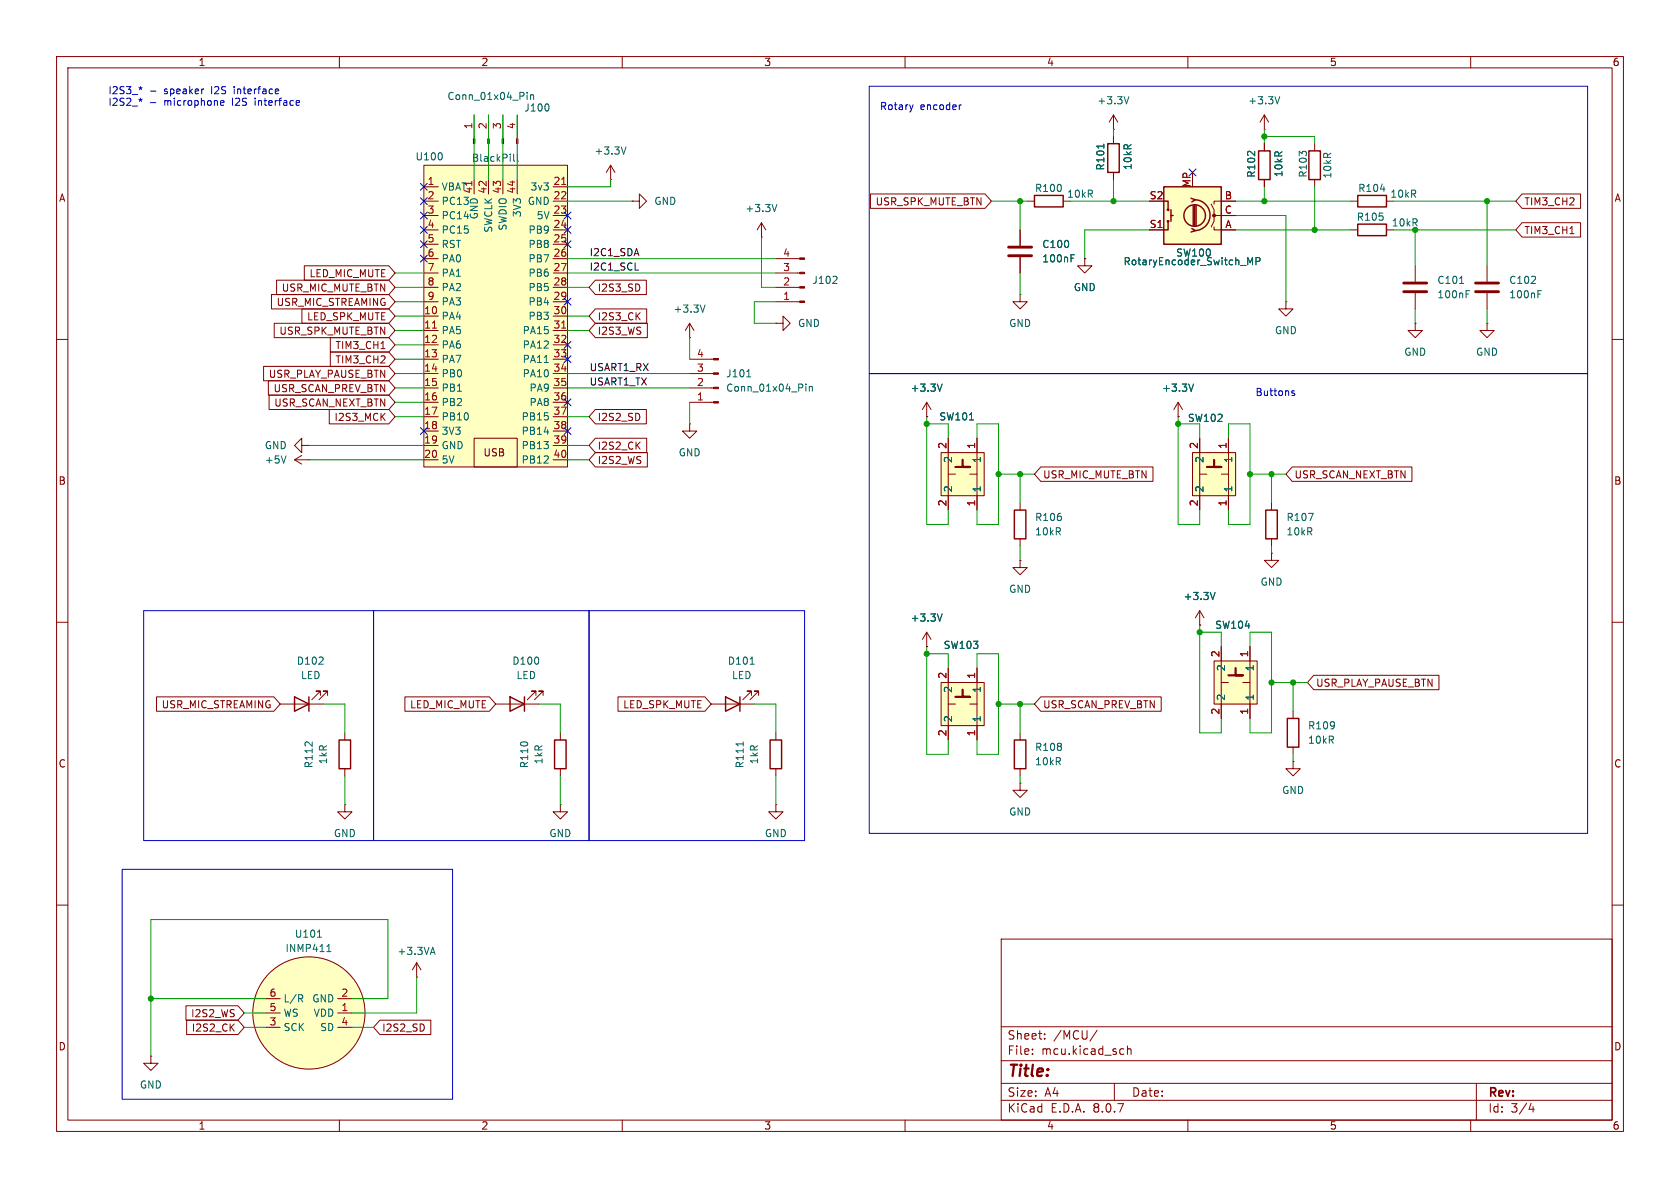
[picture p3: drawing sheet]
<svg xmlns="http://www.w3.org/2000/svg" width="297mm" height="210mm" viewBox="0 0 297 210" stroke-linecap="round" stroke-linejoin="round" font-family="sans-serif">
<g fill="none" stroke="#840000" stroke-width=".18">
<path d="M10 10h277v190h-277zM12 12h273v186h-273zM60 10v2M110 10v2M160 10v2M210 10v2M260 10v2M181.6 35.6h1.3M188 35.6h1.2M196.8 22.9h.1M196.8 20.3l-.7 1.3M196.8 20.3v2.6"/>
<path d="M196.8 20.3l.8 1.3M223.5 25.4v1.3M223.5 31.8v1.2M232.4 25.4v1.3M232.4 31.8v1.2M238.8 35.6h1.2M245.1 35.6h1.3M121.9 59.7h.1M121.9 57.2l-.7 1.2M121.9 57.2v2.5M121.9 57.2l.8 1.2M137.2 57.2h1.2v-1.3l1.3 1.3-1.3 1.2v-1.2"/>
<path d="M137.2 57.2h.1M137.2 45.7h4.2M137.2 48.3h4.2M137.2 50.8h4.2M137.2 53.3h4.2M180.3 52.1v1.2h1.3l-1.3 1.3-1.2-1.3h1.2M180.3 52.1h.1M180.3 40.6v2.8M180.3 45.5v2.8M191.8 45.7v1.3h1.2l-1.2 1.3-1.3-1.3h1.3M191.8 45.7h.1M238.8 40.6h1.2"/>
<path d="M245.1 40.6h1.3M250.2 57.2v1.2h1.3l-1.3 1.3-1.3-1.3h1.3M250.2 57.2h.1M250.2 47v2.8M250.2 51.8v2.8M262.9 57.2v1.2h1.3l-1.3 1.3-1.3-1.3h1.3M262.9 57.2h.1M262.9 47v2.8M262.9 51.8v2.8M10 60h2M121.9 74.9v1.3h1.3l-1.3 1.3-1.3-1.3h1.3M121.9 74.9h.1"/>
<path d="M121.9 63.5h4.2M121.9 66h4.2M121.9 68.6h4.2M121.9 71.1h4.2M285 60h2M10 110h2M285 110h2M99.1 129.5v1.3M99.1 135.9v1.3M125.7 124.5h7.6M132.8 122.9v-.7h-.7h.7l-1.5 1.5M134.1 122.9v-.7h-.8h.8l-1.5 1.5"/>
<path d="M137.2 129.5v1.3M137.2 135.9v1.3M180.3 129.5v1.3M180.3 135.9v1.3M99.1 142.2v1.3h1.2l-1.2 1.3-1.3-1.3h1.3M99.1 142.2h.1M137.2 142.2v1.3h1.2l-1.2 1.3-1.3-1.3h1.3M137.2 142.2h.1M10 160h2M177 166h108v32h-108zM285 160h2M60 198v2"/>
<path d="M110 198v2M160 198v2M177 194.5h108M177 191.5h108M177 187.5h108M177 181.5h108M182.5 186.3v.1M182.5 185.5v.1M184.7 183.6v.1M184.7 182.8v.1M194 182.1l-1.3 2M197 191.5v3"/>
<path d="M198.2 185.4l.5 .1M198.7 186.3l-.5 .1M199.3 185.5l.2-.1 .4 .1 .1 .9M199.3 184.9v1.5M210 198v2M260 198v2M261 191.5v6.5M270.7 195l-.4 1.1h.9M271 195.6v1"/>
</g>
<path d="M182.9 34.5h5.1v2.1h-5.1zM222.5 26.7h2v5.1h-2zM231.4 26.7h2v5.1h-2zM240 39.6h5.1v2.1h-5.1zM240 34.5h5.1v2.1h-5.1zM98 130.8h2.1v5.1h-2.1zM128.3 123.2l2.5 1.3-2.5 1.2zM130.8 123.2v2.5M136.1 130.8h2.1v5.1h-2.1zM179.3 130.8h2.1v5.1h-2.1z" fill="none" stroke="#840000" stroke-width=".25"/>
<g fill="none" stroke="#006464" stroke-width=".18">
<path d="M199.6 17.1l-.5 1.3M244.1 33.4h.7M124.6 53.9l-.4 1.3M147.9 48.9l.1 .2-.1 .3-.7 .7h.8M189.3 45.6h.5M189.3 45h.6M258 50.1h.8M259.2 52h.4M259.2 51.4h.6M271.9 52h.4M271.9 51.4h.6M132 66.6h.7"/>
<path d="M142.5 67.9v.1M142.5 68.3v.9M143.1 68.3v.9M143.1 68.4l.2-.1 .3 .1v.8M132.6 117.4h.7M131.4 131.1v.8"/>
</g>
<path d="M178.3 45.2h4.1M178.3 43.7h4.1M248.2 51.6h4M248.2 50h4M260.9 51.6h4M260.9 50h4" fill="none" stroke="#840000" stroke-width=".51"/>
<g fill="#840000" stroke="#840000" stroke-width=".18">
<path d="M141.4 45.6h.8v.2h-.8z"/>
<path d="M141.4 48.1h.8v.3h-.8z"/>
<path d="M141.4 50.7h.8v.2h-.8z"/>
<path d="M141.4 53.2h.8v.3h-.8z"/>
<path d="M126.1 63.4h.9v.2h-.9z"/>
<path d="M126.1 65.9h.9v.3h-.9z"/>
<path d="M126.1 68.5h.9v.2h-.9z"/>
<path d="M126.1 71h.9v.2h-.9z"/>
</g>
<path d="M205.7 33h10.2v10.2h-10.2z" fill="#ffffc2"/>
<g fill="none" stroke="#840000" stroke-width=".25">
<path d="M195.8 25.4h2.1v5.1h-2.1zM205.7 33h10.2v10.2h-10.2zM205.7 35.6h.8v1.5M206.5 39.1v1.5h-.8M207 38.1h.4M207 37.1v2M210.6 35.1l.7 .2-.6 .4M210.9 36.3v3.6M211.2 35.3a2.73 2.73 0 0 1 2.7 2.7 2.73 2.73 0 0 1-2.7 2.8M211.2 36.3v3.6M211.5 36.3v3.6M210.7 40.4l.6 .4-.7 .2"/>
<circle cx="206.5" cy="39.1" r=".13"/>
<circle cx="206.5" cy="37.1" r=".13"/>
<circle cx="211.2" cy="38.1" r="1.9"/>
</g>
<g fill="#840000" stroke="#840000" stroke-width=".18">
<path d="M91.3 24.5h.3v.9h-.3z"/>
<path d="M88.8 24.5h.2v.9h-.2z"/>
<path d="M86.2 24.5h.3v.9h-.3z"/>
<path d="M83.7 24.5h.2v.9h-.2z"/>
<circle cx="214.6" cy="38.1" r=".25"/>
</g>
<g fill="none" stroke="#840000" stroke-width=".18">
<path d="M83.8 20.3v4.2M86.4 20.3v4.2M88.9 20.3v4.2M91.4 20.3v4.2M107.9 31.8h.1M107.9 29.2l-.7 1.3M107.9 29.2v2.6M107.9 29.2l.8 1.3M111.8 35.6h1.2v-1.3l1.3 1.3-1.3 1.2v-1.2M111.8 35.6h.1M134.6 39.4l-.7 1.2M134.6 39.4v2.5"/>
<path d="M134.6 39.4l.8 1.2M196.8 24.1v1.3M196.8 30.5v1.3M214.1 36.1l.5 1v1h3.8M215.1 38.1h-.5v1l-.5 1M218.4 35.6h-3.8v.5M223.5 22.9h.1M223.5 20.3l-.7 1.3M223.5 20.3v2.6M223.5 20.3l.8 1.3M134.6 41.9h.1M203.2 40.6h2.5"/>
<path d="M214.6 40.1v.5h3.8M227.3 53.3v1.3h1.3l-1.3 1.3-1.2-1.3h1.2M227.3 53.3h.1M53.3 78.7v-1.2l-1.2 1.2 1.2 1.3v-1.3h1.3M54.6 78.7h.1M52.1 81.3l1.2 .7M52.1 81.3h2.5M53.3 80.5l-1.2 .8M54.6 81.3h.1M47 179.1h2.5M47 176.5h2.5M59.7 179.1h2.5"/>
<path d="M59.7 176.5h2.5M47 181.6h2.5M59.7 181.6h2.5"/>
<circle cx="54.6" cy="179.1" r="9.9"/>
</g>
<g fill="none" stroke="#006464" stroke-width=".18">
<path d="M93.2 16.3v.1M93.2 16.8v.8M93.8 16.8v.8M93.8 16.9l.2-.1h.3v.8M96.9 18.5l.2 .3-.2 .7M226.2 17.1l-.4 1.3M110.7 26l-.5 1.2M137.3 36.1l-.4 1.3M195.1 25.5v.7M220.6 45.5l.4 .9 .4-.9v1.3M222 46.2l.6-.1 .2-.1-.1-.3-.7-.2v1.3M50.6 80.6l-.5 1.3"/>
<path d="M53.1 176.5l.4 .6M53.3 175.8l.2 .3v.3l-.2 .1M56.1 165.7h.7M57.8 168.2h.7M57.9 167.3l.2-.4v1.3"/>
</g>
<circle cx="54.6" cy="179.1" r="9.9" fill="#ffffc2" stroke="#ffffc2" stroke-width=".18"/>
<path d="M74.9 29.2h25.4v53.4h-25.4z" fill="#ffffc2"/>
<g fill="none" stroke="#840000" stroke-width=".18">
<path d="M74.9 29.2h25.4v53.4h-25.4zM74.9 33h2.6M74.9 35.6h2.6M74.9 38.1h2.6M83.8 31.8v2.5M86.4 31.8v2.5M88.9 31.8v2.5M91.4 31.8v2.5M97.8 33h2.5M97.8 35.6h2.5M97.8 38.1h2.5M74.9 55.9h2.6"/>
<path d="M74.9 58.4h2.6M74.9 40.6h2.6M74.9 43.2h2.6M74.9 45.7h2.6M74.9 48.3h2.6M74.9 50.8h2.6M74.9 53.3h2.6M97.8 55.9h2.5M97.8 58.4h2.5M97.8 40.6h2.5M97.8 43.2h2.5M97.8 45.7h2.5"/>
<path d="M97.8 48.3h2.5M97.8 50.8h2.5M97.8 53.3h2.5M74.9 61h2.6M74.9 63.5h2.6M74.9 66h2.6M74.9 68.6h2.6M74.9 71.1h2.6M74.9 73.7h2.6M74.9 76.2h2.6M74.9 78.7h2.6M83.8 77.5h7.6v5.1h-7.6z"/>
<path d="M97.8 61h2.5M97.8 63.5h2.5M97.8 66h2.5M97.8 68.6h2.5M97.8 71.1h2.5M97.8 73.7h2.5M97.8 76.2h2.5M97.8 78.7h2.5M74.9 81.3h2.6M97.8 81.3h2.5"/>
</g>
<path d="M83.4 32.1v.7M99.3 32.6h.7M76.4 58h.8M99.3 58h.7" fill="none" stroke="#a90000" stroke-width=".18"/>
<path d="M78.1 27.2v.8M90.8 27.2v1.1l.2 .2M91.5 27.2v1.1l.2 .2M96.2 64.1h.7" fill="none" stroke="#006464" stroke-width=".18"/>
<path d="M166.4 80h7.6v7.6h-7.6z" fill="#ffffc2"/>
<g fill="none" stroke="#840000" stroke-width=".18">
<path d="M167.6 77.5v12.7M172.7 77.5v12.7M166.4 80h7.6v7.6h-7.6zM167.6 83.8h1.3M171.4 83.8h1.3M180.3 99.1v1.2h1.3l-1.3 1.3-1.2-1.3h1.2M180.3 99.1h.1M224.8 97.8v1.3h1.3l-1.3 1.2-1.3-1.2h1.3M224.8 97.8h.1M224.8 88.9v1.3M224.8 95.3v1.2M212.1 110.5h.1"/>
<path d="M212.1 108l-.8 1.2M212.1 108v2.5M212.1 108l.8 1.2M228.6 125.7v1.3M228.6 132.1v1.3"/>
</g>
<path d="M170.2 81.3v1.3h1.2h-2.5" fill="none" stroke="#840000" stroke-width=".38"/>
<path d="M171.4 74.2h.7M231.3 90.7h.9l-.6 1.3M214.8 104.7l-.4 1.3" fill="none" stroke="#006464" stroke-width=".18"/>
<path d="M223.8 90.2h2v5.1h-2zM227.6 127h2v5.1h-2z" fill="none" stroke="#840000" stroke-width=".25"/>
<path d="M166.4 120.7h7.6v7.6h-7.6z" fill="#ffffc2"/>
<path d="M163.8 114.3h.1M163.8 111.8l-.7 1.2M163.8 111.8v2.5M163.8 111.8l.8 1.2M167.6 118.1v12.7M172.7 118.1v12.7M166.4 120.7h7.6v7.6h-7.6zM167.6 124.5h1.3M171.4 124.5h1.3M180.3 138.4v1.3h1.3l-1.3 1.3-1.2-1.3h1.2M180.3 138.4h.1" fill="none" stroke="#840000" stroke-width=".18"/>
<path d="M170.2 121.9v1.3h1.2h-2.5" fill="none" stroke="#840000" stroke-width=".38"/>
<path d="M166.6 108.5l-.5 1.3" fill="none" stroke="#006464" stroke-width=".18"/>
<path d="M214.6 116.8h7.6v7.7h-7.6z" fill="#ffffc2"/>
<g fill="none" stroke="#840000" stroke-width=".18">
<path d="M163.8 73.7h.1M163.8 71.1l-.7 1.3M163.8 71.1v2.6M163.8 71.1l.8 1.3M180.3 88.9v1.3M180.3 95.3v1.2M214.6 116.8h7.6v7.7h-7.6zM215.9 114.3v12.7M221 114.3v12.7M215.9 120.7h1.3M219.7 120.7h1.3M228.6 134.6v1.3h1.3l-1.3 1.3-1.3-1.3h1.3"/>
<path d="M228.6 134.6h.1"/>
</g>
<path d="M218.4 118.1v1.3h1.3h-2.5" fill="none" stroke="#840000" stroke-width=".38"/>
<path d="M179.3 90.2h2.1v5.1h-2.1z" fill="none" stroke="#840000" stroke-width=".25"/>
<path d="M166.6 67.9l-.5 1.3" fill="none" stroke="#006464" stroke-width=".18"/>
<path d="M210.8 80h7.6v7.6h-7.6z" fill="#ffffc2"/>
<g fill="none" stroke="#840000" stroke-width=".18">
<path d="M153.9 34.3h20.2l1.2 1.3-1.2 1.2h-20.2zM196.8 24.1v1.3M196.8 30.5v1.3M215.9 35.6h2.5M215.9 38.1h2.5M223.5 25.4v1.3M223.5 31.8v1.2M269.1 39.4h10.3v2.5h-10.3l-1.1-1.3zM269.1 34.3h10.3v2.5h-10.3l-1.1-1.2zM48 52.1h20.7l1.1 1.2-1.1 1.3h-20.7zM48.5 57.1h20.2l1.1 1.3-1.1 1.3h-20.2zM48.9 49.5h19.8l1.1 1.3-1.1 1.3h-19.8z"/>
<path d="M53.4 54.6h15.3l1.1 1.3-1.1 1.3h-15.3zM53.8 47h14.9l1.1 1.3-1.1 1.2h-14.9zM58.4 59.7h10.3l1.1 1.3-1.1 1.2h-10.3zM105.3 49.5h9v2.6h-9l-1.2-1.3zM105.3 57.1h9.1v2.6h-9.1l-1.2-1.3zM105.3 54.6h9v2.6h-9l-1.2-1.3zM180.3 40.6v2.8M180.3 45.5v2.8M191.8 45.7h.1M203.2 40.6h2.5M215.9 40.6h2.5M277.5 41.3h.8"/>
<path d="M46.6 64.8h22.1l1.1 1.2-1.1 1.3h-22.1zM47.4 67.3h21.3l1.1 1.3-1.1 1.3h-21.3zM47.6 69.8h21.1l1.1 1.3-1.1 1.3h-21.1zM58.2 72.4h10.5l1.1 1.3-1.1 1.2h-10.5zM58.4 62.2h10.3l1.1 1.3-1.1 1.3h-10.3zM67.4 61.6h.7M105.3 77.5h9v2.5h-9l-1.2-1.3zM105.3 72.4h9v2.5h-9l-1.2-1.2zM163.8 73.7h.1M167.6 77.5v2.5M172.7 77.5v2.5M208.3 73.7h.1"/>
<path d="M208.3 71.1l-.8 1.3M208.3 71.1v2.6M208.3 71.1l.7 1.3M212.1 77.5v12.7M217.2 77.5v12.7M105.3 80h9.1v2.6h-9.1l-1.2-1.3zM167.6 87.6v2.6M172.7 87.6v2.6M184 82.5h19.8v2.6h-19.8l-1.1-1.3zM210.8 80h7.6v7.6h-7.6zM212.1 83.8h1.3M215.9 83.8h1.3"/>
<path d="M228.4 82.5h21.2v2.6h-21.2l-1.1-1.3zM163.8 114.3h.1M167.6 118.1v2.6M172.7 118.1v2.6M212.1 110.5h.1M215.9 114.3v2.5M221 114.3v2.5M232.3 119.4h22.1v2.5h-22.1l-1.2-1.2zM27.7 123.2h20.7l1.1 1.3-1.1 1.2h-20.7zM49.5 124.5h7.6M56.6 122.9v-.7h-.7h.7l-1.5 1.5M57.9 122.9v-.7h-.8h.8l-1.5 1.5"/>
<path d="M61 129.5v1.3M61 135.9v1.3M71.6 123.2h14.9l1.1 1.3-1.1 1.2h-14.9zM87.6 124.5h7.6M94.7 122.9v-.7h-.7h.7l-1.5 1.5M96 122.9v-.7h-.8h.8l-1.5 1.5M109.3 123.2h15.3l1.1 1.3-1.1 1.2h-15.3zM167.6 128.3v2.5M172.7 128.3v2.5M184 123.2h21.3v2.5h-21.3l-1.1-1.2zM215.9 124.5v2.5M221 124.5v2.5"/>
<path d="M61 142.2v1.3h1.2l-1.2 1.3-1.3-1.3h1.3M61 142.2h.1M32.9 177.8h9.2l1.1 1.3-1.1 1.2h-9.2zM73.7 172.7h.1M73.7 170.2l-.8 1.3M73.7 170.2v2.5M73.7 170.2l.7 1.3M26.7 186.7v1.3h1.2l-1.2 1.2-1.3-1.2h1.3M26.7 186.7h.1M33 180.3h9.1l1.1 1.3-1.1 1.3h-9.1zM67.2 180.3h9v2.6h-9l-1.2-1.3z"/>
</g>
<path d="M214.6 81.3v1.3h1.3h-2.5" fill="none" stroke="#840000" stroke-width=".38"/>
<path d="M195.1 25.5v.7M189.3 45.6h.5M189.3 45h.6M220.6 45.5l.4 .9 .4-.9v1.3M222 46.2l.6-.1 .2-.1-.1-.3-.7-.2v1.3M166.6 67.9l-.5 1.3M171.4 74.2h.7M211 67.9l-.4 1.3M166.6 108.5l-.5 1.3M214.8 104.7l-.4 1.3M76.2 168.4h.6M76.5 167.5l.4 1.2" fill="none" stroke="#006464" stroke-width=".18"/>
<path d="M52.1 123.2l2.5 1.3-2.5 1.2zM54.6 123.2v2.5M59.9 130.8h2.1v5.1h-2.1zM90.2 123.2l2.5 1.3-2.5 1.2zM92.7 123.2v2.5" fill="none" stroke="#840000" stroke-width=".25"/>
<path d="M112.3 47.7h.6" fill="none" stroke="#0f0f0f" stroke-width=".18"/>
<g fill="none" stroke="#0000c2" stroke-width=".18">
<path d="M25.1 15.5l-.3 .1 .2 .3M25.1 17.5l-.3 .2 .2 .2M26.6 16.1h1M26.6 18.1h1M39 18.2l.6-.1-.1-.3h-.3l-.2 .2v.6h.5M49.1 15.7l.2 .3-.6 .2M49.2 16.5l-.1 .1M52.8 17.8l.2 .3-.6 .1M52.9 18.6h-.1M153.7 15.2h127v50.8h-127zM161.4 18.5l-.3 .9M170 18.5l-.4 .2"/>
<path d="M153.7 66h127v81.3h-127zM228.4 69.3l.5 .4-.2 .2h-.3M228.8 69.1h-.3l-.1 .2M25.4 108h40.6v40.6h-40.6zM66 108h38.1v40.6h-38.1zM104.1 108h38.1v40.6h-38.1zM21.6 153.7h58.4v40.6h-58.4z"/>
</g>
<g fill="none" stroke="#009600" stroke-width=".18">
<path d="M83.8 20.3v11.5M86.4 20.3v11.5M88.9 20.3v11.5M91.4 20.3v11.5M100.3 35.6h11.5M107.9 31.8v1.2h-7.6M175.3 35.6h6.3M180.3 35.6v5M189.2 35.6h14M196.8 22.9v1.2M196.8 31.8v3.8M218.4 35.6h20.4"/>
<path d="M218.4 38.1h8.9v15.2M223.5 24.1h8.9v1.3M223.5 22.9v2.5M223.5 33v2.6M232.4 33v7.6M246.4 35.6h21.6M262.9 35.6v11.4M69.8 50.8h5.1M69.8 53.3h5.1M69.8 48.3h5.1M69.8 58.4h5.1M69.8 55.9h5.1"/>
<path d="M100.3 45.7h36.9M100.3 50.8h3.8M100.3 48.3h36.9M100.3 58.4h3.8M100.3 55.9h3.8M121.9 59.7v3.8M134.6 41.9v8.9h2.6M137.2 53.3h-3.9v3.9h3.9M180.3 48.3v3.8M203.2 40.6h-11.4v5.1M218.4 40.6h20.4M246.4 40.6h21.6"/>
<path d="M250.2 40.6v6.4M250.2 54.6v2.6M262.9 54.6v2.6M54.6 78.7h20.3M69.8 61h5.1M69.8 66h5.1M69.8 71.1h5.1M69.8 68.6h5.1M69.8 63.5h5.1M69.8 73.7h5.1M100.3 78.7h3.8M100.3 66h21.6"/>
<path d="M100.3 68.6h21.6M100.3 73.7h3.8M121.9 71.1v3.8M163.8 74.9h3.8v2.6M163.8 73.7v19h3.8v-2.5M172.7 77.5v-2.6h3.8v17.8h-3.8v-2.5M208.3 73.7v19h3.8v-2.5M208.3 74.9h3.8v2.6M217.2 77.5v-2.6h3.8v17.8h-3.8v-2.5M54.6 81.3h20.3M100.3 81.3h3.8M176.5 83.8h6.4"/>
<path d="M180.3 83.8v5.1M180.3 96.5v2.6M221 83.8h6.3M224.8 83.8v5.1M224.8 96.5v1.3M163.8 115.6h3.8v2.5M163.8 114.3v19.1h3.8v-2.6M172.7 118.1v-2.5h3.8v17.8h-3.8v-2.6M212.1 111.8h3.8v2.5M212.1 110.5v19h3.8v-2.5M221 114.3v-2.5h3.8v17.7h-3.8v-2.5M57.1 124.5h3.9v5"/>
<path d="M61 137.2v5M95.2 124.5h3.9v5M99.1 137.2v5M133.3 124.5h3.9v5M137.2 137.2v5M176.5 124.5h6.4M180.3 124.5v5M180.3 137.2v1.2M224.8 120.7h6.3M228.6 120.7v5M228.6 133.4v1.2M26.7 176.5h20.3"/>
<path d="M43.2 179.1h3.8M62.2 176.5h6.4v-13.9h-41.9v24.1M73.7 172.7v6.4h-11.5M43.2 181.6h3.8M62.2 181.6h3.8"/>
</g>
<g fill="none" stroke="#000084" stroke-width=".18">
<path d="M74.3 32.4l1.2 1.2M74.3 35l1.2 1.2M74.3 37.5l1.2 1.2M75.5 32.4l-1.2 1.2M75.5 35l-1.2 1.2M75.5 37.5l-1.2 1.2M99.7 37.5l1.2 1.2M100.9 37.5l-1.2 1.2M210.2 29.9l1.2 1.2M211.4 29.9l-1.2 1.2M74.3 40l1.2 1.2M74.3 45.1l1.2 1.2"/>
<path d="M74.3 42.6l1.2 1.2M75.5 40l-1.2 1.2M75.5 45.1l-1.2 1.2M75.5 42.6l-1.2 1.2M99.7 40l1.2 1.2M99.7 42.6l1.2 1.2M99.7 52.7l1.2 1.2M100.9 40l-1.2 1.2M100.9 42.6l-1.2 1.2M100.9 52.7l-1.2 1.2M74.3 75.6l1.2 1.2M75.5 75.6l-1.2 1.2"/>
<path d="M99.7 60.4l1.2 1.2M99.7 75.6l1.2 1.2M99.7 70.5l1.2 1.2M99.7 62.9l1.2 1.2M100.9 60.4l-1.2 1.2M100.9 75.6l-1.2 1.2M100.9 70.5l-1.2 1.2M100.9 62.9l-1.2 1.2"/>
</g>
<g fill="#009600" stroke="#009600" stroke-width=".18">
<circle cx="262.9" cy="35.6" r=".46"/>
<circle cx="180.3" cy="83.8" r=".46"/>
<circle cx="176.5" cy="83.8" r=".46"/>
<circle cx="180.3" cy="124.5" r=".46"/>
<circle cx="176.5" cy="124.5" r=".46"/>
<circle cx="163.8" cy="74.9" r=".46"/>
<circle cx="212.1" cy="111.8" r=".46"/>
<circle cx="224.8" cy="120.7" r=".46"/>
<circle cx="228.6" cy="120.7" r=".46"/>
<circle cx="196.8" cy="35.6" r=".46"/>
<circle cx="223.5" cy="35.6" r=".46"/>
<circle cx="232.4" cy="40.6" r=".46"/>
<circle cx="250.2" cy="40.6" r=".46"/>
<circle cx="180.3" cy="35.6" r=".46"/>
<circle cx="223.5" cy="24.1" r=".46"/>
<circle cx="224.8" cy="83.8" r=".46"/>
<circle cx="221" cy="83.8" r=".46"/>
<circle cx="208.3" cy="74.9" r=".46"/>
<circle cx="163.8" cy="115.6" r=".46"/>
<circle cx="26.7" cy="176.5" r=".46"/>
</g>
<text font-size="2.8" fill="#840000" x="178" y="190.9">Title:</text>
<g font-size="2.1" fill="#840000">
<text x="178" y="184">Sheet:</text>
<text x="186.2" y="184">/MCU/</text>
<text x="178" y="186.7">File:</text>
<text x="184.1" y="186.7">mcu.kicad_sch</text>
<text x="178" y="196.9">KiCad</text>
<text x="178" y="194.1">Size:</text>
<text x="184.7" y="194.1">A4</text>
<text x="185.7" y="196.9">E.D.A.</text>
<text x="193.3" y="196.9">8.0.7</text>
<text x="200" y="194.1">Date:</text>
<text x="263" y="194.3">Rev:</text>
<text x="263" y="196.9">Id:</text>
<text x="267.1" y="196.9">3/4</text>
</g>
<g font-size="1.8" fill="#840000">
<text x="35" y="11.9">1</text>
<text x="85" y="11.9">2</text>
<text x="135" y="11.9">3</text>
<text x="185" y="11.9">4</text>
<text x="235" y="11.9">5</text>
<text x="285" y="11.9">6</text>
<text x="10.3" y="35.9">A</text>
<text x="285.3" y="35.9">A</text>
<text x="154.7" y="36.5">USR_SPK_MUTE_BTN</text>
<text x="269.4" y="41.6">TIM3_CH1</text>
<text x="269.4" y="36.5">TIM3_CH2</text>
<text x="49.7" y="51.8">USR_MIC_MUTE_BTN</text>
<text x="54.6" y="49.2">LED_MIC_MUTE</text>
<text x="105.6" y="51.8">I2S3_SD</text>
<text x="48.8" y="54.3">USR_MIC_STREAMING</text>
<text x="49.3" y="59.4">USR_SPK_MUTE_BTN</text>
<text x="54.2" y="56.8">LED_SPK_MUTE</text>
<text x="105.6" y="59.4">I2S3_WS</text>
<text x="105.6" y="56.8">I2S3_CK</text>
<text x="59.2" y="64.5">TIM3_CH2</text>
<text x="59.2" y="61.9">TIM3_CH1</text>
<text x="47.4" y="67">USR_PLAY_PAUSE_BTN</text>
<text x="48.3" y="69.5">USR_SCAN_PREV_BTN</text>
<text x="48.4" y="72.1">USR_SCAN_NEXT_BTN</text>
<text x="59" y="74.6">I2S3_MCK</text>
<text x="105.6" y="74.6">I2S2_SD</text>
<text x="85.4" y="80.9">USB</text>
<text x="105.6" y="79.7">I2S2_CK</text>
<text x="105.6" y="82.2">I2S2_WS</text>
<text x="10.3" y="85.9">B</text>
<text x="184.3" y="84.8">USR_MIC_MUTE_BTN</text>
<text x="228.8" y="84.8">USR_SCAN_NEXT_BTN</text>
<text x="285.3" y="85.9">B</text>
<text x="28.5" y="125.4">USR_MIC_STREAMING</text>
<text x="72.4" y="125.4">LED_MIC_MUTE</text>
<text x="110.1" y="125.4">LED_SPK_MUTE</text>
<text x="184.3" y="125.4">USR_SCAN_PREV_BTN</text>
<text x="232.6" y="121.6">USR_PLAY_PAUSE_BTN</text>
<text x="10.3" y="135.9">C</text>
<text x="285.3" y="135.9">C</text>
<text x="10.3" y="185.9">D</text>
<text x="33.7" y="180">I2S2_WS</text>
<text x="33.8" y="182.6">I2S2_CK</text>
<text x="67.5" y="182.6">I2S2_SD</text>
<text x="285.3" y="185.9">D</text>
<text x="35" y="199.9">1</text>
<text x="85" y="199.9">2</text>
<text x="135" y="199.9">3</text>
<text x="185" y="199.9">4</text>
<text x="235" y="199.9">5</text>
<text x="285" y="199.9">6</text>
</g>
<g font-size="1.8" fill="#0000c2">
<text x="19" y="16.9">I2S3_*</text>
<text x="29.1" y="16.9">speaker</text>
<text x="37.6" y="16.9">I2S</text>
<text x="41.8" y="16.9">interface</text>
<text x="19" y="18.9">I2S2_*</text>
<text x="29.1" y="18.9">microphone</text>
<text x="41.3" y="18.9">I2S</text>
<text x="45.5" y="18.9">interface</text>
<text x="155.5" y="19.7">Rotary</text>
<text x="162.7" y="19.7">encoder</text>
<text x="221.9" y="70.2">Buttons</text>
</g>
<g font-size="1.8" fill="#006464">
<text x="79" y="17.9">Conn_01x04_Pin</text>
<text x="92.6" y="19.9">J100</text>
<text x="193.9" y="18.6">+3.3V</text>
<text x="220.6" y="18.6">+3.3V</text>
<text x="73.4" y="28.5">U100</text>
<text x="83.3" y="28.8">BlackPill</text>
<text x="105" y="27.5">+3.3V</text>
<text x="78" y="33.9">VBAT</text>
<text x="93.7" y="33.9">3v3</text>
<text x="182.9" y="34.1">R100</text>
<text x="188.5" y="35.2">10kR</text>
<text x="195.4" y="30.2" transform="rotate(-90 195.4 30.2)">R101</text>
<text x="200.3" y="30.1" transform="rotate(-90 200.3 30.1)">10kR</text>
<text x="222.1" y="31.5" transform="rotate(-90 222.1 31.5)">R102</text>
<text x="226.9" y="31.4" transform="rotate(-90 226.9 31.4)">10kR</text>
<text x="231.2" y="31.5" transform="rotate(-90 231.2 31.5)">R103</text>
<text x="235.6" y="31.7" transform="rotate(-90 235.6 31.7)">10kR</text>
<text x="240" y="34.1">R104</text>
<text x="245.7" y="35.2">10kR</text>
<text x="78" y="36.4">PC13</text>
<text x="78" y="39">PC14</text>
<text x="78" y="41.5">PC15</text>
<text x="84.7" y="38.9" transform="rotate(-90 84.7 38.9)">GND</text>
<text x="87.2" y="41.2" transform="rotate(-90 87.2 41.2)">SWCLK</text>
<text x="89.8" y="40.9" transform="rotate(-90 89.8 40.9)">SWDIO</text>
<text x="92.3" y="38.5" transform="rotate(-90 92.3 38.5)">3V3</text>
<text x="93.2" y="36.4">GND</text>
<text x="93.3" y="41.5">PB9</text>
<text x="94.8" y="39">5V</text>
<text x="115.6" y="36.4">GND</text>
<text x="131.7" y="37.7">+3.3V</text>
<text x="239.8" y="39.2">R105</text>
<text x="246" y="40.2">10kR</text>
<text x="78" y="44">RST</text>
<text x="78" y="46.6">PA0</text>
<text x="93.3" y="44">PB8</text>
<text x="93.3" y="46.6">PB7</text>
<text x="184.2" y="44">C100</text>
<text x="184.2" y="46.6">100nF</text>
<text x="198.5" y="47.1">RotaryEncoder_Switch_MP</text>
<text x="207.8" y="45.6">SW100</text>
<text x="78" y="49.1">PA1</text>
<text x="78" y="51.7">PA2</text>
<text x="93.3" y="49.1">PB6</text>
<text x="93.3" y="51.7">PB5</text>
<text x="143.5" y="50.4">J102</text>
<text x="189.7" y="51.7">GND</text>
<text x="254" y="50.4">C101</text>
<text x="254" y="52.9">100nF</text>
<text x="266.7" y="50.4">C102</text>
<text x="266.7" y="52.9">100nF</text>
<text x="78" y="56.7">PA4</text>
<text x="78" y="59.3">PA5</text>
<text x="78" y="54.2">PA3</text>
<text x="92.3" y="59.3">PA15</text>
<text x="93.3" y="54.2">PB4</text>
<text x="93.3" y="56.7">PB3</text>
<text x="119" y="55.5">+3.3V</text>
<text x="141" y="58">GND</text>
<text x="178.3" y="58">GND</text>
<text x="225.3" y="59.3">GND</text>
<text x="78" y="61.8">PA6</text>
<text x="78" y="64.4">PA7</text>
<text x="92.3" y="61.8">PA12</text>
<text x="92.3" y="64.4">PA11</text>
<text x="248.2" y="63.1">GND</text>
<text x="260.9" y="63.1">GND</text>
<text x="78" y="66.9">PB0</text>
<text x="78" y="69.4">PB1</text>
<text x="78" y="72">PB2</text>
<text x="92.3" y="66.9">PA10</text>
<text x="93.5" y="69.4">PA9</text>
<text x="93.5" y="72">PA8</text>
<text x="128.3" y="66.9">J101</text>
<text x="128.3" y="69.4">Conn_01x04_Pin</text>
<text x="160.9" y="69.4">+3.3V</text>
<text x="205.3" y="69.4">+3.3V</text>
<text x="78" y="74.5">PB10</text>
<text x="78" y="77.1">3V3</text>
<text x="92.1" y="74.5">PB15</text>
<text x="92.1" y="77.1">PB14</text>
<text x="166" y="74.5">SW101</text>
<text x="209.9" y="74.8">SW102</text>
<text x="46.7" y="82.1">+5V</text>
<text x="46.7" y="79.6">GND</text>
<text x="78" y="79.6">GND</text>
<text x="78" y="82.1">5V</text>
<text x="92.1" y="79.6">PB13</text>
<text x="92.1" y="82.1">PB12</text>
<text x="119.9" y="80.9">GND</text>
<text x="168.5" y="81.9" transform="rotate(-90 168.5 81.9)">2</text>
<text x="173.6" y="81.9" transform="rotate(-90 173.6 81.9)">1</text>
<text x="213" y="81.9" transform="rotate(-90 213 81.9)">2</text>
<text x="218" y="81.9" transform="rotate(-90 218 81.9)">1</text>
<text x="168.5" y="87.1" transform="rotate(-90 168.5 87.1)">2</text>
<text x="173.6" y="87.1" transform="rotate(-90 173.6 87.1)">1</text>
<text x="213" y="87.1" transform="rotate(-90 213 87.1)">2</text>
<text x="218" y="87.1" transform="rotate(-90 218 87.1)">1</text>
<text x="182.9" y="92.3">R106</text>
<text x="182.9" y="94.8">10kR</text>
<text x="227.3" y="92.3">R107</text>
<text x="227.3" y="94.8">10kR</text>
<text x="178.3" y="105">GND</text>
<text x="209.1" y="106.3">+3.3V</text>
<text x="222.8" y="103.7">GND</text>
<text x="160.9" y="110.1">+3.3V</text>
<text x="214.7" y="111.4">SW104</text>
<text x="52.4" y="117.7">D102</text>
<text x="90.5" y="117.7">D100</text>
<text x="128.6" y="117.7">D101</text>
<text x="166.7" y="114.9">SW103</text>
<text x="216.8" y="118.8" transform="rotate(-90 216.8 118.8)">2</text>
<text x="221.8" y="118.8" transform="rotate(-90 221.8 118.8)">1</text>
<text x="53.1" y="120.2">LED</text>
<text x="91.2" y="120.2">LED</text>
<text x="129.3" y="120.2">LED</text>
<text x="168.5" y="122.6" transform="rotate(-90 168.5 122.6)">2</text>
<text x="173.6" y="122.6" transform="rotate(-90 173.6 122.6)">1</text>
<text x="216.8" y="124" transform="rotate(-90 216.8 124)">2</text>
<text x="221.8" y="124" transform="rotate(-90 221.8 124)">1</text>
<text x="168.5" y="127.8" transform="rotate(-90 168.5 127.8)">2</text>
<text x="173.6" y="127.8" transform="rotate(-90 173.6 127.8)">1</text>
<text x="231.1" y="129.1">R109</text>
<text x="231.1" y="131.7">10kR</text>
<text x="55.5" y="135.9" transform="rotate(-90 55.5 135.9)">R112</text>
<text x="58" y="135.2" transform="rotate(-90 58 135.2)">1kR</text>
<text x="93.6" y="135.9" transform="rotate(-90 93.6 135.9)">R110</text>
<text x="96.1" y="135.2" transform="rotate(-90 96.1 135.2)">1kR</text>
<text x="131.7" y="135.9" transform="rotate(-90 131.7 135.9)">R111</text>
<text x="134.2" y="135.2" transform="rotate(-90 134.2 135.2)">1kR</text>
<text x="182.9" y="132.9">R108</text>
<text x="182.9" y="135.5">10kR</text>
<text x="226.6" y="140.6">GND</text>
<text x="58.9" y="148.2">GND</text>
<text x="97" y="148.2">GND</text>
<text x="135.1" y="148.2">GND</text>
<text x="178.3" y="144.4">GND</text>
<text x="52" y="166">U101</text>
<text x="50.4" y="168.5">INMP411</text>
<text x="70.2" y="169">+3.3VA</text>
<text x="50" y="179.9">WS</text>
<text x="50" y="177.4">L/R</text>
<text x="55.1" y="177.4">GND</text>
<text x="55.4" y="179.9">VDD</text>
<text x="50" y="182.5">SCK</text>
<text x="56.5" y="182.5">SD</text>
<text x="24.6" y="192.6">GND</text>
</g>
<g font-size="1.8" fill="#a90000">
<text x="83.6" y="22.9" transform="rotate(-90 83.6 22.9)">1</text>
<text x="86.1" y="22.9" transform="rotate(-90 86.1 22.9)">2</text>
<text x="88.6" y="22.9" transform="rotate(-90 88.6 22.9)">3</text>
<text x="91.2" y="22.9" transform="rotate(-90 91.2 22.9)">4</text>
<text x="75.5" y="32.8">1</text>
<text x="75.5" y="35.3">2</text>
<text x="83.6" y="34.3" transform="rotate(-90 83.6 34.3)">41</text>
<text x="86.1" y="34.3" transform="rotate(-90 86.1 34.3)">42</text>
<text x="88.6" y="34.3" transform="rotate(-90 88.6 34.3)">43</text>
<text x="91.2" y="34.3" transform="rotate(-90 91.2 34.3)">44</text>
<text x="97.7" y="32.8">21</text>
<text x="97.7" y="35.3">22</text>
<text x="203.2" y="35.3">S2</text>
<text x="210.6" y="33.2" transform="rotate(-90 210.6 33.2)">MP</text>
<text x="216.4" y="35.3">B</text>
<text x="75.5" y="37.8">3</text>
<text x="75.5" y="40.4">4</text>
<text x="97.7" y="37.8">23</text>
<text x="97.7" y="40.4">24</text>
<text x="203.2" y="40.4">S1</text>
<text x="216.4" y="37.8">C</text>
<text x="216.5" y="40.4">A</text>
<text x="75.5" y="42.9">5</text>
<text x="75.5" y="45.5">6</text>
<text x="97.7" y="42.9">25</text>
<text x="97.7" y="45.5">26</text>
<text x="138.4" y="45.5">4</text>
<text x="75.5" y="48">7</text>
<text x="75.5" y="50.5">8</text>
<text x="75.5" y="53.1">9</text>
<text x="97.7" y="48">27</text>
<text x="97.7" y="50.5">28</text>
<text x="97.7" y="53.1">29</text>
<text x="138.4" y="53.1">1</text>
<text x="138.4" y="50.5">2</text>
<text x="138.4" y="48">3</text>
<text x="74.9" y="55.6">10</text>
<text x="74.9" y="58.2">11</text>
<text x="97.7" y="55.6">30</text>
<text x="97.7" y="58.2">31</text>
<text x="74.9" y="60.7">12</text>
<text x="74.9" y="63.2">13</text>
<text x="74.9" y="65.8">14</text>
<text x="97.7" y="60.7">32</text>
<text x="97.7" y="63.2">33</text>
<text x="97.7" y="65.8">34</text>
<text x="123.1" y="65.8">3</text>
<text x="123.1" y="63.2">4</text>
<text x="74.9" y="68.3">15</text>
<text x="74.9" y="70.9">16</text>
<text x="97.7" y="68.3">35</text>
<text x="97.7" y="70.9">36</text>
<text x="123.1" y="70.9">1</text>
<text x="123.1" y="68.3">2</text>
<text x="74.9" y="73.4">17</text>
<text x="74.9" y="75.9">18</text>
<text x="97.7" y="73.4">37</text>
<text x="97.7" y="75.9">38</text>
<text x="74.9" y="78.5">19</text>
<text x="74.9" y="81">20</text>
<text x="97.7" y="78.5">39</text>
<text x="97.7" y="81">40</text>
<text x="167.4" y="79.4" transform="rotate(-90 167.4 79.4)">2</text>
<text x="172.5" y="79.4" transform="rotate(-90 172.5 79.4)">1</text>
<text x="211.8" y="79.4" transform="rotate(-90 211.8 79.4)">2</text>
<text x="216.9" y="79.4" transform="rotate(-90 216.9 79.4)">1</text>
<text x="167.4" y="89.6" transform="rotate(-90 167.4 89.6)">2</text>
<text x="172.5" y="89.6" transform="rotate(-90 172.5 89.6)">1</text>
<text x="211.8" y="89.6" transform="rotate(-90 211.8 89.6)">2</text>
<text x="216.9" y="89.6" transform="rotate(-90 216.9 89.6)">1</text>
<text x="215.6" y="116.3" transform="rotate(-90 215.6 116.3)">2</text>
<text x="220.7" y="116.3" transform="rotate(-90 220.7 116.3)">1</text>
<text x="167.4" y="120.1" transform="rotate(-90 167.4 120.1)">2</text>
<text x="172.5" y="120.1" transform="rotate(-90 172.5 120.1)">1</text>
<text x="167.4" y="130.2" transform="rotate(-90 167.4 130.2)">2</text>
<text x="172.5" y="130.2" transform="rotate(-90 172.5 130.2)">1</text>
<text x="215.6" y="126.4" transform="rotate(-90 215.6 126.4)">2</text>
<text x="220.7" y="126.4" transform="rotate(-90 220.7 126.4)">1</text>
<text x="47.6" y="178.8">5</text>
<text x="47.6" y="176.3">6</text>
<text x="60.3" y="178.8">1</text>
<text x="60.3" y="176.3">2</text>
<text x="47.6" y="181.4">3</text>
<text x="60.3" y="181.4">4</text>
</g>
<g font-size="1.8" fill="#0f0f0f">
<text x="104.1" y="45.4">I2C1_SDA</text>
<text x="104.1" y="47.9">I2C1_SCL</text>
<text x="104.1" y="65.7">USART1_RX</text>
<text x="104.1" y="68.2">USART1_TX</text>
</g>
</svg>
